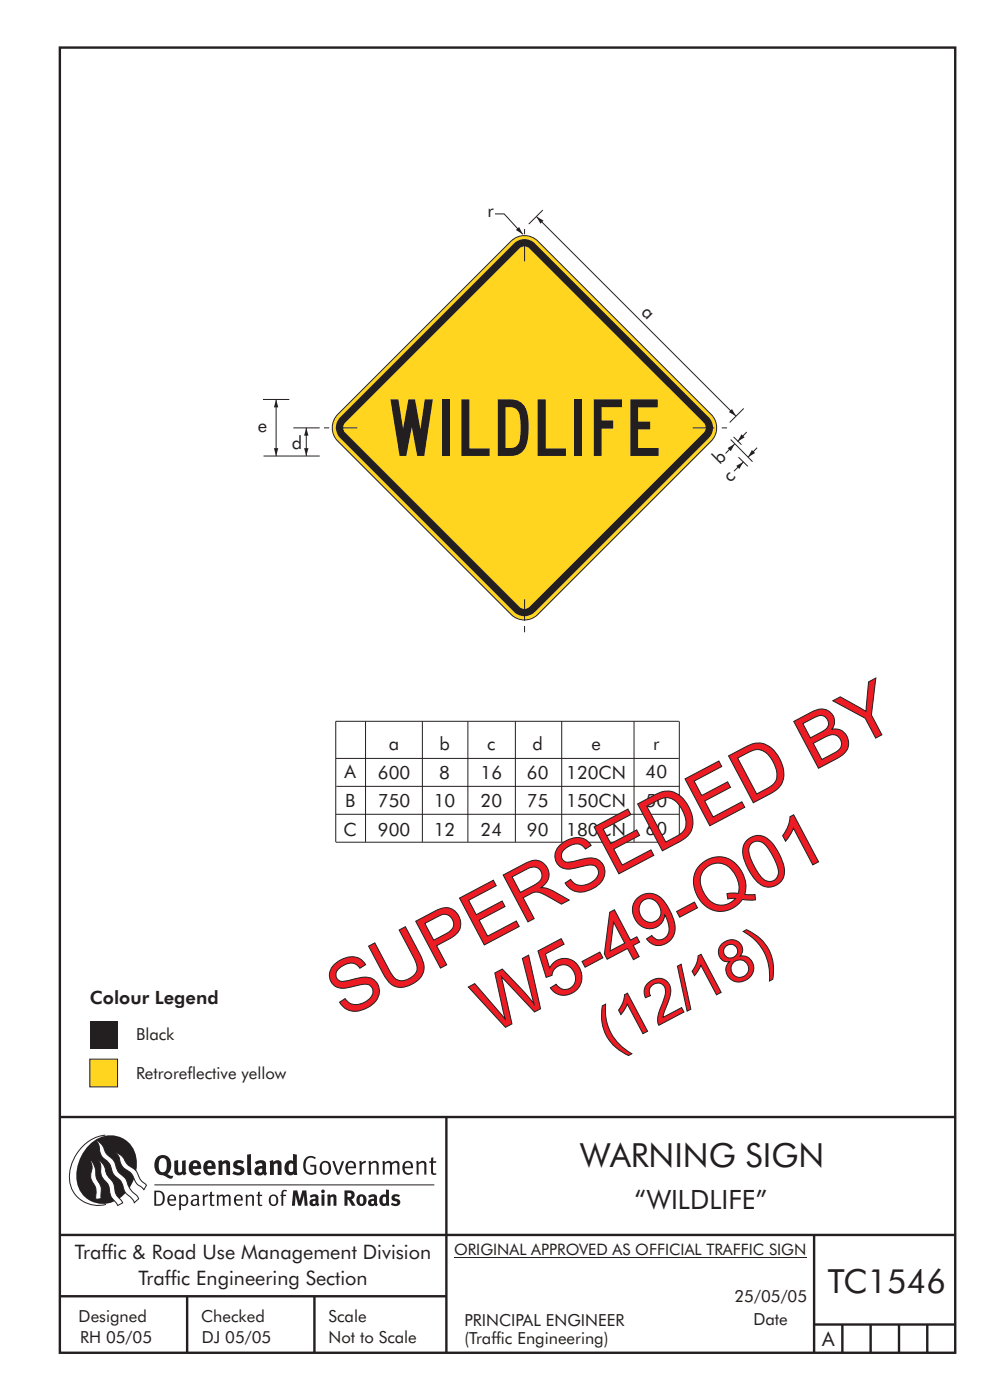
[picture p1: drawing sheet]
<svg xmlns="http://www.w3.org/2000/svg" width="210mm" height="297mm" viewBox="0 0 210 297" stroke-linecap="round" stroke-linejoin="round" font-family="sans-serif">
<g fill="none" stroke="#231f20" stroke-width=".51">
<path d="M12.7 10.1h189.9v276.9h-189.9zM12.7 237h190M94.7 236.9v50.1M12.7 262h190M12.7 275h82M39.7 275v12M66.7 275v12M172.7 262v25M172.7 281h30M178.7 281v6M184.7 281v6M190.7 281v6"/>
<path d="M196.7 281v6"/>
</g>
<path d="M96.3 266.7h74.7" fill="none" stroke="#231f20" stroke-width=".21"/>
<g fill="#231f20">
<path d="M64.9 245.6a1.61 1.61 0 0 1 2.1 0l-.2 .3a1.17 1.17 0 0 0-1.4-.2 1.17 1.17 0 0 0-.6 1.3 1.42 1.42 0 0 0 1.2 1.8l.7-.1v-1.2h-.8l-.1-.4h1.3v1.8a1.82 1.82 0 0 1-2.2 0 1.82 1.82 0 0 1-.6-2.1l.2-.7z" fill-rule="evenodd"/>
<path d="M68.2 246.5a1.77 1.77 0 0 0 .4 2.7 1.39 1.39 0 0 0 1.4-.5 1.39 1.39 0 0 0 .2-1.5 1.19 1.19 0 0 0-2-.7zM68.5 246.8a.83 .83 0 0 1 1 .1 .83 .83 0 0 1 .2 .9 .75 .75 0 0 1-.6 1.1 .75 .75 0 0 1-.8-.9v-.9z" fill-rule="evenodd"/>
<path d="M70.5 246.3h.4l.8 2.4 .8-2.4h.5l-1.1 2.9h-.4z" fill-rule="evenodd"/>
<path d="M73.6 246.7a1.74 1.74 0 0 0 .5 2.5l.9-.1 .5-.2-.2-.3a.89 .89 0 0 1-1.1 .2 .89 .89 0 0 1-.4-1h1.7a1.15 1.15 0 0 0-.4-1.4 1.15 1.15 0 0 0-1.5 .3zM74 246.8a.67 .67 0 0 1 .8-.1 .67 .67 0 0 1 .3 .8h-1.3z" fill-rule="evenodd"/>
<path d="M76.2 246.4l.4-.1 .1 .4 .5-.4h.5l-.2 .5a.61 .61 0 0 0-.8 .6v1.8h-.4z" fill-rule="evenodd"/>
<path d="M78.1 246.4l.5-.1 .1 .4a.89 .89 0 0 1 .9-.4 .89 .89 0 0 1 .7 .7v2.2h-.4v-2.2l-.1-.2-.3-.1-.8 .3v2.2h-.4z" fill-rule="evenodd"/>
<path d="M81.1 246.4l.4-.1 .1 .4a.83 .83 0 0 1 .8-.4 .83 .83 0 0 1 .7 .4 .86 .86 0 0 1 .9-.4 .86 .86 0 0 1 .7 .7v2.2h-.4l-.1-2.4a.5 .5 0 0 0-.8 .1l-.2 .2v2.1h-.5v-2.3l-.4-.2-.7 .3v2.2h-.4z" fill-rule="evenodd"/>
<path d="M85.7 246.7a1.74 1.74 0 0 0 .5 2.5l.9-.1 .5-.2-.2-.3a.89 .89 0 0 1-1.1 .2 .89 .89 0 0 1-.4-1h1.7a1.15 1.15 0 0 0-.5-1.4 1.15 1.15 0 0 0-1.4 .3zM86 246.8a.67 .67 0 0 1 .9-.1 .67 .67 0 0 1 .3 .8h-1.3z" fill-rule="evenodd"/>
<path d="M88.3 246.4l.4-.1 .1 .4a.89 .89 0 0 1 .9-.4 .89 .89 0 0 1 .7 .7v2.2h-.4v-2.2l-.1-.2-.3-.1-.8 .3v2.2h-.4z" fill-rule="evenodd"/>
<path d="M91.5 245.6l.4-.1v.8h.7l-.2 .4h-.5v2.1l.1 .1h.5l.1 .3a.71 .71 0 0 1-1.2-.6v-1.9h-.3v-.4h.3z" fill-rule="evenodd"/>
<path d="M37 246.3l.8-.2v2a.46 .46 0 0 0 .2 .6 .46 .46 0 0 0 .6-.2v-2.2l.8-.2v2.4l.2 .5-.6 .3-.2-.3a1.03 1.03 0 0 1-1.2 .3 1.03 1.03 0 0 1-.6-1.1z" fill-rule="evenodd"/>
<path d="M40.4 246.5a1.64 1.64 0 0 0 0 2.3 1.64 1.64 0 0 0 2.3 .1l-.4-.4a.78 .78 0 0 1-.9 .2 .78 .78 0 0 1-.5-.7h1.8a1.37 1.37 0 0 0-.6-1.7 1.37 1.37 0 0 0-1.7 .2zM41 246.9a.48 .48 0 0 1 .7-.1 .48 .48 0 0 1 .2 .6h-1z" fill-rule="evenodd"/>
<path d="M43.5 246.5a1.65 1.65 0 0 0-.2 2 1.65 1.65 0 0 0 1.9 .7l.5-.3-.3-.4a.78 .78 0 0 1-.9 .3 .78 .78 0 0 1-.5-.8h1.8a1.37 1.37 0 0 0-.6-1.7 1.37 1.37 0 0 0-1.7 .2zM44.1 246.9a.48 .48 0 0 1 .6-.1 .48 .48 0 0 1 .2 .6h-.9z" fill-rule="evenodd"/>
<path d="M46.3 246.3l.7-.2 .1 .4a.95 .95 0 0 1 1-.3 .95 .95 0 0 1 .7 .8v2.3h-.8v-2.3l-.3-.2-.5 .3v2.2h-.8z" fill-rule="evenodd"/>
<path d="M49.7 246.5a1.73 1.73 0 0 1 2-.1l-.2 .5-.6-.2a.42 .42 0 0 0-.6 .3l.2 .2a1.23 1.23 0 0 1 1.4 1.1 1.47 1.47 0 0 1-2.3 .9l-.3-.2 .3-.6 .7 .3a.47 .47 0 0 0 .7-.3 .87 .87 0 0 0-1-.5l-.4-.2-.1-.4z" fill-rule="evenodd"/>
<path d="M54.1 246.5l.3 .6 .3-.2a.62 .62 0 0 1 .9 .1v.4a1.21 1.21 0 0 0-1.3 .3 1.21 1.21 0 0 0-.2 1.3 1.19 1.19 0 0 0 1.7 0l.5 .4 .4-.5-.3-.3v-1.4a.96 .96 0 0 0-1.3-1.1zM55 248l.6-.1v.7a.43 .43 0 0 1-.6 .1 .43 .43 0 0 1 0-.7z" fill-rule="evenodd"/>
<path d="M57.2 246.3l.7-.2 .1 .4a.95 .95 0 0 1 1-.3 .95 .95 0 0 1 .7 .8v2.3h-.8v-2.3l-.3-.2-.5 .3v2.2h-.8z" fill-rule="evenodd"/>
<path d="M62.2 244.8v1.5a1.29 1.29 0 0 0-1.4 .2 1.29 1.29 0 0 0-.5 1.3 1.24 1.24 0 0 0 .5 1.3 1.24 1.24 0 0 0 1.5 0l.1 .2h.7l-.1-4.4zM61.5 246.9l.4-.1 .3 .2v1.5l-.3 .1a.48 .48 0 0 1-.6-.4 1.52 1.52 0 0 1 .2-1.3z" fill-rule="evenodd"/>
<path d="M52.4 245l.8-.2 .2 4.5h-.8l-.1-.2z" fill-rule="evenodd"/>
</g>
<path d="M22.4 240.8a9 9 0 0 0-7.4 10.9 6.2 6.2 0 0 0 7.5 3.8M32.7 251.4h59.4" fill="none" stroke="#231f20" stroke-width=".21"/>
<path d="M19.1 242.7a5.7 5.7 0 0 1 6.5-1.4 5.7 5.7 0 0 1 3.4 5.7 8.6 8.6 0 0 1-6.2 8.3 5.7 5.7 0 0 1-6.5-7 9.9 9.9 0 0 1 2.8-5.6z" fill-rule="evenodd" fill="#231f20"/>
<path d="M24.4 244.5a3.1 3.1 0 0 1 2.3 2.2l.8 .7a3.2 3.2 0 0 1 2 2.4l.4 .6 1.2 1.1-.6 .9-.2-.3a3.5 3.5 0 0 1-1.9-2.1 3.8 3.8 0 0 0-2.1-2.2 3.5 3.5 0 0 1-1-2.2zM20.4 241.9a3.4 3.4 0 0 1 1.9 2.4l.7 .9a3.3 3.3 0 0 1 1.7 2.6 4.4 4.4 0 0 0 1.7 2l.3 .3a6.1 6.1 0 0 0 2.5 3.7l.2 .5-.9 .9a6.1 6.1 0 0 0-1.9-2.3l-.4-.7a3.6 3.6 0 0 0-1.9-2.8l-.6-1a3.6 3.6 0 0 0-1.9-2.8 3.7 3.7 0 0 1-.8-2.4zM21 246.1a3.4 3.4 0 0 1 1.5 2.7l.6 1a3.8 3.8 0 0 1 1.4 3.1l.3 .7 1.2 1.6-1 .5-.5-.7a3.2 3.2 0 0 1-1.3-2.8 4.3 4.3 0 0 0-1.4-2.2 4.7 4.7 0 0 1-.5-3zM19.2 246.1a5.1 5.1 0 0 1 1.2 3.7l.3 .7a3.1 3.1 0 0 1 .7 2.9l.1 .9-1.1 .2-.1-.8a3.5 3.5 0 0 0-.9-3.3 3.6 3.6 0 0 1 .1-2.5z" fill-rule="evenodd" fill="#fff" stroke="#231f20" stroke-width=".21"/>
<g fill="#231f20">
<path d="M33.4 245.5a2.51 2.51 0 0 0 .4 3.7l.8 .1a2.78 2.78 0 0 0 2 .7l.2-.6h-.6l-.7-.3a2.56 2.56 0 0 0 0-3.8 1.83 1.83 0 0 0-2.1 .2zM34 245.8a.87 .87 0 0 1 1 .1 .87 .87 0 0 1 .4 .9v.4a1.17 1.17 0 0 1-.9 1.5l-.3-.1a2.38 2.38 0 0 1-.2-2.8z" fill-rule="evenodd"/>
<path d="M33.1 252.9v2.6a1.12 1.12 0 0 0 1.2-.3 1.12 1.12 0 0 0 .2-1.2l-.1-.5-.3-.5zM32.7 252.6h1.1a1.67 1.67 0 0 1 1.2 1.6 1.67 1.67 0 0 1-1.3 1.6h-1zM36.1 253.9l-.2 .5h1.1a.55 .55 0 0 0-.3-.6 .55 .55 0 0 0-.6 .1zM35.8 253.7a.95 .95 0 0 1 1.2-.1 .95 .95 0 0 1 .4 1.1h-1.5a.72 .72 0 0 0 .4 .8 .72 .72 0 0 0 .9-.2l.1 .3a1.15 1.15 0 0 1-1.5 0 1.15 1.15 0 0 1-.2-1.5zM38.4 254.1v1.1a.7 .7 0 0 0 .9 .2 .7 .7 0 0 0 .2-.9 .61 .61 0 0 0-.4-.7 .61 .61 0 0 0-.7 .3zM38 253.5l.3-.1 .1 .4a.95 .95 0 0 1 1.2-.2 .95 .95 0 0 1 .3 1.2 .92 .92 0 0 1-.5 .9 .92 .92 0 0 1-1-.1v1.1l-.4 .1zM40.9 254.8a.5 .5 0 0 0 .2 .8 .5 .5 0 0 0 .7-.4v-.6zM40.5 253.7a1 1 0 0 1 1.7 .3v1.4l.2 .2-.2 .3-.3-.4a.78 .78 0 0 1-1.4 0 .78 .78 0 0 1 .8-1.1h.5a.58 .58 0 0 0-.3-.7 .58 .58 0 0 0-.7 .2zM43 253.5l.3-.1 .1 .4 .3-.3 .5-.1-.2 .4a.52 .52 0 0 0-.6 .5v1.5h-.4zM44.6 252.9l.4-.1-.1 .7h.6l-.1 .2h-.5v1.5a.35 .35 0 0 0 .6 .3v.3a.57 .57 0 0 1-.6 .1 .57 .57 0 0 1-.3-.6v-1.6h-.3v-.2h.3zM45.9 253.5l.4-.1 .1 .4 .2-.2a.64 .64 0 0 1 1 .2 .7 .7 0 0 1 .8-.4 .7 .7 0 0 1 .5 .6v1.8h-.4v-1.7l-.2-.4-.7 .4v1.7h-.3v-1.7a.38 .38 0 0 0-.3-.4 .38 .38 0 0 0-.5 .2l-.1 .2v1.7h-.4zM50.2 253.9l-.2 .5h1.1a.55 .55 0 0 0-.2-.6 .55 .55 0 0 0-.7 .1zM49.9 253.7a.95 .95 0 0 1 1.2-.1 .95 .95 0 0 1 .4 1.1h-1.5a.72 .72 0 0 0 .4 .8 .72 .72 0 0 0 .9-.2l.1 .3a1.15 1.15 0 0 1-1.5 0 1.15 1.15 0 0 1-.2-1.5zM52.1 253.5l.3-.1 .1 .4a.72 .72 0 0 1 .8-.4 .72 .72 0 0 1 .6 .6v1.8h-.4v-1.6a.45 .45 0 0 0-.3-.5 .45 .45 0 0 0-.5 .2l-.2 .2v1.7h-.3zM54.7 252.9l.4-.1v.7h.6l-.1 .2h-.5v1.5a.35 .35 0 0 0 .5 .3v.3a.57 .57 0 0 1-.6 .1 .57 .57 0 0 1-.3-.6v-1.6h-.3v-.2h.3zM57.6 253.8l-.2 .8a.65 .65 0 0 0 .3 .8 .65 .65 0 0 0 .8-.2l.1-.1a.93 .93 0 0 0-.7-1.4zM57.3 253.7a1.12 1.12 0 0 1 1.4 0 1.12 1.12 0 0 1 .2 1.5 1.01 1.01 0 0 1-1.2 .6 1.01 1.01 0 0 1-.7-1.2zM59.9 252.6l.5-.2 .5 .1-.2 .3-.3-.1-.3 .2v.6h.6l-.1 .2h-.5v2.1h-.4v-2.1h-.2v-.2h.2zM62.2 252.5l-.3 3.3h.7l.1-2.3 .6 2.3h.5l.7-2.3 .1 2.3h.7l-.3-3.3h-.9l-.5 2.2-.5-2.2zM65.7 253.7l.3 .4a.51 .51 0 0 1 .5-.3 .51 .51 0 0 1 .4 .4v.1a.88 .88 0 0 0-1.1 .3 .88 .88 0 0 0 .2 1.2 .9 .9 0 0 0 1.1-.2l.3 .3 .4-.4-.3-.3v-1a.87 .87 0 0 0-.4-.9 .87 .87 0 0 0-1 .2zM66.4 254.8l.5-.1v.6l-.1 .1h-.3l-.2-.2zM68.2 253.4v2.4h.6v-2.5zM68.1 252.7a.4 .4 0 0 0 .8 0 .4 .4 0 0 0-.8 0zM69.4 253.5l.1 2.3h.6v-1.7a.33 .33 0 0 1 .4-.2 .33 .33 0 0 1 .2 .3v1.6h.7v-1.8a.75 .75 0 0 0-.6-.6 .75 .75 0 0 0-.8 .2v-.3zM73.1 252.5v3.3h.6v-1.4l.3 .3 .7 1.1h.7l-.9-1.4a.94 .94 0 0 0 .7-1 .94 .94 0 0 0-.9-.9zM73.7 253.1a.51 .51 0 0 1 .7 .1 .51 .51 0 0 1-.1 .7h-.6zM75.9 253.7a1.19 1.19 0 0 0-.1 1.7 1.19 1.19 0 0 0 1.7 0 1.19 1.19 0 0 0 0-1.6 1.19 1.19 0 0 0-1.6-.1zM76.5 253.9l.2-.1a.99 .99 0 0 1 0 1.6 1.06 1.06 0 0 1-.2-1.5zM78.1 253.7l.3 .4a.51 .51 0 0 1 .5-.3 .51 .51 0 0 1 .4 .4v.1a.88 .88 0 0 0-1.1 .3 .88 .88 0 0 0 .2 1.2 .9 .9 0 0 0 1.1-.2l.3 .3 .4-.4-.2-.3v-1a.87 .87 0 0 0-.5-.9 .87 .87 0 0 0-1 .2zM78.9 254.8l.4-.1v.6l-.1 .1h-.3l-.2-.2zM81.9 252.3v1.2a1.2 1.2 0 0 0-1.4 .6 1.2 1.2 0 0 0 .2 1.4l.5 .3 .8-.1v.1h.6l-.1-3.4zM81.4 253.9l.5 .1-.1 1.2a.46 .46 0 0 1-.5 0 .46 .46 0 0 1-.2-.6zM83.3 253.5a.79 .79 0 0 0-.2 1 .79 .79 0 0 0 1 .4 .33 .33 0 0 1 0 .5 .33 .33 0 0 1-.5-.1l-.5-.2-.2 .5a1.15 1.15 0 0 0 1.2 .3 1.15 1.15 0 0 0 .8-1 1.49 1.49 0 0 0-1.2-.8 .4 .4 0 0 1 .3-.3 .4 .4 0 0 1 .4 .1l.2 .1 .2-.4a1.47 1.47 0 0 0-1.5-.1z" fill-rule="evenodd"/>
<path d="M19 216.5h5.9v5.9h-5.9z" fill-rule="evenodd"/>
</g>
<path d="M19 224.7h5.9v5.9h-5.9z" fill-rule="evenodd" fill="#ffd520" stroke="#231f20" stroke-width=".21"/>
<path d="M77.5 153v25.6M89.6 153v25.6M99.2 153v25.6M109.3 153v25.6M119.2 153v25.6M134.5 153v25.6M144 153h-72.8v25.6M144.1 153v25.6M71.2 178.7h72.8M71.2 172.7h72.8M71.2 160.9h72.8M71.3 166.8h72.8" fill="none" stroke="#231f20" stroke-width=".21"/>
<path d="M108.4 51.2a4 4 0 0 1 5.7 0l36.7 36.7a4 4 0 0 1 0 5.7l-36.7 36.8a4 4 0 0 1-5.7 0l-36.7-36.8a4 4 0 0 1 0-5.7z" fill-rule="evenodd" fill="#ffd520" stroke="#231f20" stroke-width=".21"/>
<path d="M72.2 88.5l36.9-36.9a3.1 3.1 0 0 1 4.4 0l36.8 36.9a3.1 3.1 0 0 1 0 4.4l-36.8 36.9a3.1 3.1 0 0 1-4.4 0l-36.9-36.9a3.1 3.1 0 0 1 0-4.4z" fill-rule="evenodd" fill="#231f20"/>
<path d="M110.2 52.7a1.5 1.5 0 0 1 2.1 0l37 37a1.5 1.5 0 0 1 0 2.1l-37 37a1.5 1.5 0 0 1-2.1 0l-37-37a1.5 1.5 0 0 1 0-2.1z" fill-rule="evenodd" fill="#ffd520"/>
<path d="M105 45.4h1.9l4 4.3" fill="none" stroke="#231f20" stroke-width=".21"/>
<path d="M109.4 48.8l.7-.6 .8 1.5z" fill="#231f20"/>
<path d="M115.1 44.6l-2.9 2.9M155 93.2l4.6 4.7M155.6 92.7l1.7 1.6M156.6 97l2 1.9M157.7 98l-2 2M157.8 86.7l-3 2.9" fill="none" stroke="#231f20" stroke-width=".21"/>
<path d="M156.2 98.8l1.5-.8-.9 1.5z" fill="#231f20"/>
<path d="M158.4 91.6l-1.9 2.1" fill="none" stroke="#231f20" stroke-width=".21"/>
<path d="M157.3 92.1l.7 .7-1.5 .8z" fill="#231f20"/>
<path d="M160.6 95l-1.9 2" fill="none" stroke="#231f20" stroke-width=".21"/>
<path d="M159.5 95.5l.7 .6-1.5 .9z" fill="#231f20"/>
<path d="M155.8 94.2l-1.9 2" fill="none" stroke="#231f20" stroke-width=".21"/>
<path d="M154.4 95.1l1.4-.9-.8 1.5z" fill="#231f20"/>
<path d="M113.8 45.9l42.3 42.4" fill="none" stroke="#231f20" stroke-width=".21"/>
<g fill="#231f20">
<path d="M113.8 46l1.5 .8-.7 .7z"/>
<path d="M155.3 86.8l.8 1.5-1.5-.9z"/>
</g>
<path d="M111.3 48.6v1.1M111.3 51.4v4.1M55.8 84.7h5.6M62.2 90.8h5.6M65 90.7v6M68.7 90.8h1.1M71.2 90.8h4.6M147 90.8h4.5M153.1 90.8h1.1M111.3 127.1v4.6M111.3 132.8v1.3" fill="none" stroke="#231f20" stroke-width=".21"/>
<g fill="#231f20">
<path d="M65 90.8l.4 1.6h-.9z"/>
<path d="M64.5 95.1h.9l-.4 1.6z"/>
</g>
<g fill="#231f20">
<path d="M82.8 84.7h1.7l1 6.3 1.1-6.3h1.4l1.2 6.4 .9-6.4h1.7l-1.8 12h-1.5l-1.1-6.1-1.2 6.1h-1.4z"/>
<path d="M93.7 84.7h1.7v12h-1.7z"/>
<path d="M97.9 84.7h1.7v10.4h4.3v1.6h-6z"/>
<path d="M114.1 84.7h1.7v10.4h4.3v1.6h-6z"/>
<path d="M121.8 84.7h1.6v12h-1.6z"/>
<path d="M125.9 84.7h6v1.7h-4.3v2.8h2.5v1.7h-2.5v5.8h-1.7z"/>
<path d="M133.7 84.7h5.8v1.7h-4.1v3h2.5v1.7h-2.5v3.9h4.3v1.7h-6z"/>
<path d="M105.6 84.7v12a8.7 8.7 0 0 0 4.4-.3 4.1 4.1 0 0 0 2-3.6 11.7 11.7 0 0 0-.6-6.4 3.3 3.3 0 0 0-3.1-1.7zM107.2 86.4a2.61 2.61 0 0 1 2.7 .8 10.9 10.9 0 0 1 .4 5.8l-.1 .4a1.8 1.8 0 0 1-1.8 1.6h-1.2z"/>
</g>
<path d="M55.9 96.7h11.9M58.6 84.7v12" fill="none" stroke="#231f20" stroke-width=".21"/>
<g fill="#231f20">
<path d="M58.6 84.8l.4 1.6h-.9z"/>
<path d="M58.1 95.1h.9l-.4 1.6z"/>
</g>
<g font-size="15.7" fill="#ed1c24">
<text x="73.1" y="216.1" transform="rotate(-28 73.1 216.1)">SUPERSEDED BY</text>
<text x="104.4" y="219.4" transform="rotate(-28 104.4 219.4)">W5-49-Q01</text>
</g>
<text font-size="12.7" fill="#ed1c24" x="129.5" y="223" transform="rotate(-28 129.5 223)">(12/18)</text>
<g font-size="7.1" fill="#231f20">
<text x="123.1" y="247.5">WARNING SIGN</text>
<text x="175.6" y="274.2">TC1546</text>
</g>
<text font-size="5.6" fill="#231f20" x="134.6" y="256.5">“WILDLIFE”</text>
<g font-size="4.2" fill="#231f20">
<text x="15.9" y="267">Traffic &amp; Road Use Management Division</text>
<text x="29.4" y="272.6">Traffic Engineering Section</text>
<text x="174.4" y="285.6">A</text>
</g>
<g font-size="3.9" fill="#231f20">
<text x="103.4" y="46">r</text>
<text x="135.9" y="66.3" transform="rotate(45 135.9 66.3)">a</text>
<text x="54.7" y="91.6">e</text>
<text x="61.9" y="95.2">d</text>
<text x="152.7" y="98.6" transform="rotate(-45 152.7 98.6)">b</text>
<text x="155" y="102.4" transform="rotate(-50 155 102.4)">c</text>
<text x="82.5" y="159.1">a</text>
<text x="93.2" y="159.1">b</text>
<text x="103.4" y="159.1">c</text>
<text x="112.9" y="159.1">d</text>
<text x="125.5" y="159.1">e</text>
<text x="138.6" y="159">r</text>
<text x="73.1" y="165.2">A</text>
<text x="80.2" y="165.2">600</text>
<text x="93.2" y="165.2">8</text>
<text x="102" y="165.2">16</text>
<text x="111.8" y="165.2">60</text>
<text x="120.1" y="165.2">120CN</text>
<text x="137" y="165.1">40</text>
<text x="73.2" y="171.2">B</text>
<text x="80.2" y="171.2">750</text>
<text x="92" y="171.2">10</text>
<text x="102" y="171.2">20</text>
<text x="111.8" y="171.2">75</text>
<text x="120.1" y="171.2">150CN</text>
<text x="137" y="171.1">50</text>
<text x="72.9" y="177.2">C</text>
<text x="80.2" y="177.3">900</text>
<text x="92" y="177.3">12</text>
<text x="102" y="177.3">24</text>
<text x="111.8" y="177.3">90</text>
<text x="120.1" y="177.3">180CN</text>
<text x="137" y="177.2">60</text>
<text x="19" y="213">Colour Legend</text>
</g>
<g font-size="3.5" fill="#231f20">
<text x="28.9" y="220.7">Black</text>
<text x="28.9" y="228.9">Retroreflective yellow</text>
<text x="16.7" y="280.4">Designed</text>
<text x="42.7" y="280.4">Checked</text>
<text x="69.7" y="280.4">Scale</text>
<text x="98.5" y="281.3">PRINCIPAL ENGINEER</text>
<text x="155.8" y="276.2">25/05/05</text>
<text x="159.8" y="281">Date</text>
<text x="17" y="284.8">RH 05/05</text>
<text x="42.8" y="284.8">DJ 05/05</text>
<text x="69.7" y="285">Not to Scale</text>
<text x="98.5" y="285.1">(Traffic Engineering)</text>
</g>
<text font-size="3.4" fill="#231f20" x="96.3" y="266.3">ORIGINAL APPROVED AS OFFICIAL TRAFFIC SIGN</text>
</svg>
